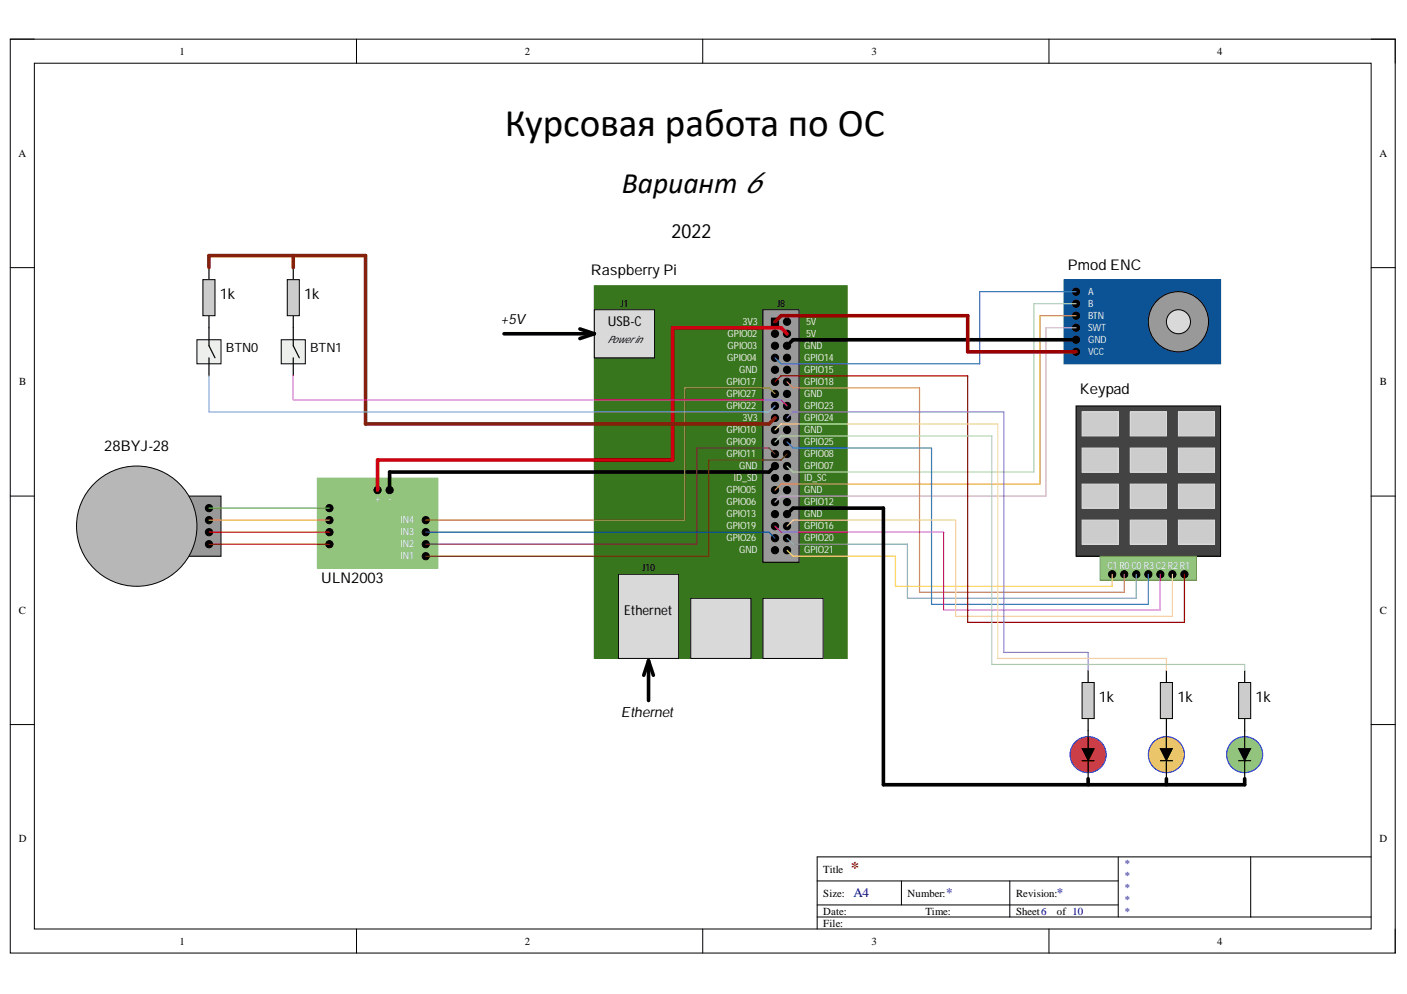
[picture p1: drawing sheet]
<svg xmlns="http://www.w3.org/2000/svg" width="297mm" height="210mm" viewBox="0 0 297 210" stroke-linecap="round" stroke-linejoin="round" font-family="sans-serif">
<path d="M2.2 8.3h292.4v193h-292.4z" fill="none" stroke="#000" stroke-width=".21"/>
<path d="M7.3 13.4h282.2v182.8h-282.2z" fill-rule="evenodd" fill="#fff"/>
<g fill="none" stroke="#000" stroke-width=".21">
<path d="M2.2 8.3h5.1M7.3 13.4h282.2v182.8h-282.2zM75.3 8.3v5M148.4 8.3v5M221.5 8.3v5.1M289.5 8.3h5.1v5.1M2.2 56.5h5.1M289.5 56.5h5.1M2.2 104.8h5.1M289.5 104.8h5.1M2.2 153h5.1M289.5 153h5.1"/>
<path d="M75.3 196.2v5.1M148.4 196.2v5.1M172.5 186h63.6M172.5 193.6h117M172.5 191.1h63.6M190.3 186v5.1M213.2 186v7.6M221.5 196.2v5.1M236.1 180.9v12.7M264 180.9v12.7M289.5 180.9h-117v15.3M294.6 196.2v5.1"/>
</g>
<path d="M39 104.8h7.7v12.7h-7.7z" fill-rule="evenodd" fill="#999"/>
<path d="M39 104.8h7.7v12.7h-7.7z" fill="none" stroke="#000" stroke-width=".21"/>
<path d="M125.5 60.3h53.4v78.7h-53.4z" fill-rule="evenodd" fill="#38761d"/>
<path d="M125.5 60.3h53.4v78.7h-53.4z" fill="none" stroke="#38761d" stroke-width=".21"/>
<path d="M161.1 65.4h7.6v53.3h-7.6z" fill-rule="evenodd" fill="#999"/>
<g fill="none" stroke="#000" stroke-width=".21">
<path d="M161.1 65.4h7.6v53.3h-7.6zM162.8 67.2h1.6v1.5h-1.6z"/>
<circle cx="163.6" cy="73" r=".76"/>
<circle cx="163.6" cy="78.1" r=".76"/>
<circle cx="163.6" cy="75.6" r=".76"/>
<circle cx="163.6" cy="70.5" r=".76"/>
<circle cx="166.2" cy="67.9" r=".76"/>
<circle cx="166.2" cy="73" r=".76"/>
<circle cx="166.2" cy="78.1" r=".76"/>
<circle cx="166.2" cy="75.6" r=".76"/>
<circle cx="166.2" cy="70.5" r=".76"/>
<circle cx="163.6" cy="95.9" r=".76"/>
<circle cx="163.6" cy="98.4" r=".76"/>
<circle cx="163.6" cy="88.3" r=".76"/>
<circle cx="163.6" cy="85.7" r=".76"/>
<circle cx="163.6" cy="90.8" r=".76"/>
<circle cx="163.6" cy="93.3" r=".76"/>
<circle cx="163.6" cy="83.2" r=".76"/>
<circle cx="163.6" cy="80.6" r=".76"/>
<circle cx="166.2" cy="95.9" r=".76"/>
<circle cx="166.2" cy="98.4" r=".76"/>
<circle cx="166.2" cy="88.3" r=".76"/>
<circle cx="166.2" cy="85.7" r=".76"/>
<circle cx="166.2" cy="90.8" r=".76"/>
<circle cx="166.2" cy="93.3" r=".76"/>
<circle cx="166.2" cy="83.2" r=".76"/>
<circle cx="166.2" cy="80.6" r=".76"/>
<circle cx="163.6" cy="108.6" r=".76"/>
<circle cx="163.6" cy="111.1" r=".76"/>
<circle cx="163.6" cy="101" r=".76"/>
<circle cx="163.6" cy="103.5" r=".76"/>
<circle cx="163.6" cy="106" r=".76"/>
<circle cx="163.6" cy="116.2" r=".76"/>
<circle cx="163.6" cy="113.6" r=".76"/>
<circle cx="166.2" cy="108.6" r=".76"/>
<circle cx="166.2" cy="111.1" r=".76"/>
<circle cx="166.2" cy="101" r=".76"/>
<circle cx="166.2" cy="103.5" r=".76"/>
<circle cx="166.2" cy="106" r=".76"/>
<circle cx="166.2" cy="116.2" r=".76"/>
<circle cx="166.2" cy="113.6" r=".76"/>
</g>
<g fill="#000">
<circle cx="163.6" cy="73" r=".76"/>
<circle cx="163.6" cy="78.1" r=".76"/>
<circle cx="163.6" cy="75.6" r=".76"/>
<circle cx="163.6" cy="70.5" r=".76"/>
<circle cx="166.2" cy="67.9" r=".76"/>
<circle cx="166.2" cy="73" r=".76"/>
<circle cx="166.2" cy="78.1" r=".76"/>
<circle cx="166.2" cy="75.6" r=".76"/>
<circle cx="166.2" cy="70.5" r=".76"/>
<circle cx="163.6" cy="95.9" r=".76"/>
<circle cx="163.6" cy="98.4" r=".76"/>
<circle cx="163.6" cy="88.3" r=".76"/>
<circle cx="163.6" cy="85.7" r=".76"/>
<circle cx="163.6" cy="90.8" r=".76"/>
<circle cx="163.6" cy="93.3" r=".76"/>
<circle cx="163.6" cy="83.2" r=".76"/>
<circle cx="163.6" cy="80.6" r=".76"/>
<circle cx="166.2" cy="95.9" r=".76"/>
<circle cx="166.2" cy="98.4" r=".76"/>
<circle cx="166.2" cy="88.3" r=".76"/>
<circle cx="166.2" cy="85.7" r=".76"/>
<circle cx="166.2" cy="90.8" r=".76"/>
<circle cx="166.2" cy="93.3" r=".76"/>
<circle cx="166.2" cy="83.2" r=".76"/>
<circle cx="166.2" cy="80.6" r=".76"/>
<circle cx="163.6" cy="108.6" r=".76"/>
<circle cx="163.6" cy="111.1" r=".76"/>
<circle cx="163.6" cy="101" r=".76"/>
<circle cx="163.6" cy="103.5" r=".76"/>
<circle cx="163.6" cy="106" r=".76"/>
<circle cx="163.6" cy="116.2" r=".76"/>
<circle cx="163.6" cy="113.6" r=".76"/>
<circle cx="166.2" cy="108.6" r=".76"/>
<circle cx="166.2" cy="111.1" r=".76"/>
<circle cx="166.2" cy="101" r=".76"/>
<circle cx="166.2" cy="103.5" r=".76"/>
<circle cx="166.2" cy="106" r=".76"/>
<circle cx="166.2" cy="116.2" r=".76"/>
<circle cx="166.2" cy="113.6" r=".76"/>
</g>
<path d="M162.8 67.2h1.6v1.5h-1.6z" fill-rule="evenodd" fill="#000"/>
<path d="M125.5 65.4h12.7v10.2h-12.7z" fill-rule="evenodd" fill="#d9d9d9"/>
<path d="M125.5 65.4h12.7v10.2h-12.7z" fill="none" stroke="#000" stroke-width=".21"/>
<path d="M130.6 121.3h12.7v17.7h-12.7z" fill-rule="evenodd" fill="#d9d9d9"/>
<path d="M130.6 121.3h12.7v17.7h-12.7z" fill="none" stroke="#000" stroke-width=".21"/>
<path d="M145.8 126.3h12.7v12.7h-12.7z" fill-rule="evenodd" fill="#d9d9d9"/>
<path d="M145.8 126.3h12.7v12.7h-12.7z" fill="none" stroke="#000" stroke-width=".21"/>
<path d="M161.1 126.3h12.7v12.7h-12.7z" fill-rule="evenodd" fill="#d9d9d9"/>
<path d="M161.1 126.3h12.7v12.7h-12.7z" fill="none" stroke="#000" stroke-width=".21"/>
<path d="M106.4 70.5h19.1M122.4 69.5l3.1 1M125.5 70.5l-3.1 1M136.9 139.5v8.4M136.9 139.5l-1 3.1M136.9 139.5l1 3.1" fill="none" stroke="#000" stroke-width=".76"/>
<path d="M67 101h25.4v19h-25.4z" fill-rule="evenodd" fill="#93c47d"/>
<path d="M67 101h25.4v19h-25.4z" fill="none" stroke="#93c47d" stroke-width=".21"/>
<g fill="#000">
<circle cx="69.5" cy="112.4" r=".76"/>
<circle cx="69.5" cy="109.8" r=".76"/>
<circle cx="69.5" cy="114.9" r=".76"/>
<circle cx="69.5" cy="107.3" r=".76"/>
<circle cx="79.7" cy="103.5" r=".76"/>
<circle cx="82.3" cy="103.5" r=".76"/>
<circle cx="89.9" cy="117.5" r=".76"/>
<circle cx="89.9" cy="112.4" r=".76"/>
<circle cx="89.9" cy="109.8" r=".76"/>
<circle cx="89.9" cy="114.9" r=".76"/>
</g>
<g fill="none" stroke="#000" stroke-width=".21">
<circle cx="69.5" cy="112.4" r=".76"/>
<circle cx="69.5" cy="109.8" r=".76"/>
<circle cx="69.5" cy="114.9" r=".76"/>
<circle cx="69.5" cy="107.3" r=".76"/>
<circle cx="79.7" cy="103.5" r=".76"/>
<circle cx="82.3" cy="103.5" r=".76"/>
<circle cx="89.9" cy="117.5" r=".76"/>
<circle cx="89.9" cy="112.4" r=".76"/>
<circle cx="89.9" cy="109.8" r=".76"/>
<circle cx="89.9" cy="114.9" r=".76"/>
</g>
<path d="M166.2 70.5l-1.3-1.3h-22.9v27.9h-62.3v6.4" fill="none" stroke="#c00" stroke-width=".76"/>
<path d="M163.6 98.4l-1.3 1.3h-80v3.8" fill="none" stroke="#000" stroke-width=".76"/>
<path d="M166.2 95.9l-1.3 1.2h-15.3v20.4h-59.7" fill="none" stroke="#783f04" stroke-width=".25"/>
<path d="M163.6 95.9l-1.3-1.3h-15.2v20.3h-57.2" fill="none" stroke="#741b47" stroke-width=".25"/>
<path d="M89.9 112.4h72.4l1.3 1.3" fill="none" stroke="#0b5394" stroke-width=".25"/>
<path d="M163.6 83.2l-1.3-1.3h-17.8v27.9h-54.6" fill="none" stroke="#bf9000" stroke-width=".25"/>
<circle cx="28.9" cy="111.1" r="12.7" fill="#b7b7b7"/>
<g fill="none" stroke="#000" stroke-width=".21">
<circle cx="28.9" cy="111.1" r="12.7"/>
<circle cx="44.1" cy="112.4" r=".76"/>
<circle cx="44.1" cy="109.8" r=".76"/>
<circle cx="44.1" cy="114.9" r=".76"/>
<circle cx="44.1" cy="107.3" r=".76"/>
</g>
<g fill="#000">
<circle cx="44.1" cy="112.4" r=".76"/>
<circle cx="44.1" cy="109.8" r=".76"/>
<circle cx="44.1" cy="114.9" r=".76"/>
<circle cx="44.1" cy="107.3" r=".76"/>
</g>
<path d="M44.1 107.3h25.4" fill="none" stroke="#6aa84f" stroke-width=".25"/>
<path d="M44.1 109.8h25.4" fill="none" stroke="#e69138" stroke-width=".25"/>
<path d="M44.1 112.4h25.4" fill="none" stroke="#c00" stroke-width=".25"/>
<path d="M44.1 114.9h25.4" fill="none" stroke="#a61c00" stroke-width=".25"/>
<path d="M224.6 59.1h33.1v17.7h-33.1z" fill-rule="evenodd" fill="#0b5394"/>
<path d="M224.6 59.1h33.1v17.7h-33.1z" fill="none" stroke="#0b5394" stroke-width=".21"/>
<g fill="#000">
<circle cx="227.2" cy="71.7" r=".76"/>
<circle cx="227.2" cy="74.3" r=".76"/>
<circle cx="227.2" cy="64.1" r=".76"/>
<circle cx="227.2" cy="69.2" r=".76"/>
<circle cx="227.2" cy="61.6" r=".76"/>
<circle cx="227.2" cy="66.7" r=".76"/>
</g>
<g fill="none" stroke="#000" stroke-width=".21">
<circle cx="227.2" cy="71.7" r=".76"/>
<circle cx="227.2" cy="74.3" r=".76"/>
<circle cx="227.2" cy="64.1" r=".76"/>
<circle cx="227.2" cy="69.2" r=".76"/>
<circle cx="227.2" cy="61.6" r=".76"/>
<circle cx="227.2" cy="66.7" r=".76"/>
</g>
<circle cx="248.8" cy="67.9" r="6.4" fill="#999"/>
<circle cx="248.8" cy="67.9" r="6.4" fill="none" stroke="#000" stroke-width=".21"/>
<circle cx="248.8" cy="67.9" r="2.54" fill="#d9d9d9"/>
<circle cx="248.8" cy="67.9" r="2.54" fill="none" stroke="#000" stroke-width=".21"/>
<path d="M227.2 61.6h-20.4v15.2h-41.9l-1.3-1.2" fill="none" stroke="#3c78d8" stroke-width=".25"/>
<path d="M227.2 66.7h-7.6v35.5h-54.7l-1.3 1.3" fill="none" stroke="#e69138" stroke-width=".25"/>
<path d="M227.2 69.2h-6.4v35.6h-55.9l-1.3 1.2" fill="none" stroke="#d5a6bd" stroke-width=".25"/>
<path d="M227.2 64.1h-8.9v35.6h-50.9l-1.2-1.3" fill="none" stroke="#b6d7a8" stroke-width=".25"/>
<path d="M227.2 85.7h30.5v31.8h-30.5z" fill-rule="evenodd" fill="#434343"/>
<path d="M227.2 85.7h30.5v31.8h-30.5z" fill="none" stroke="#000" stroke-width=".21"/>
<path d="M232.3 117.5h20.3v5h-20.3z" fill-rule="evenodd" fill="#93c47d"/>
<path d="M232.3 117.5h20.3v5h-20.3z" fill="none" stroke="#6aa84f" stroke-width=".21"/>
<g fill="#000">
<circle cx="234.8" cy="121.3" r=".76"/>
<circle cx="237.3" cy="121.3" r=".76"/>
<circle cx="239.9" cy="121.3" r=".76"/>
<circle cx="242.4" cy="121.3" r=".76"/>
<circle cx="245" cy="121.3" r=".76"/>
<circle cx="247.5" cy="121.3" r=".76"/>
<circle cx="250.1" cy="121.3" r=".76"/>
</g>
<g fill="none" stroke="#000" stroke-width=".21">
<circle cx="234.8" cy="121.3" r=".76"/>
<circle cx="237.3" cy="121.3" r=".76"/>
<circle cx="239.9" cy="121.3" r=".76"/>
<circle cx="242.4" cy="121.3" r=".76"/>
<circle cx="245" cy="121.3" r=".76"/>
<circle cx="247.5" cy="121.3" r=".76"/>
<circle cx="250.1" cy="121.3" r=".76"/>
</g>
<path d="M228.4 87h7.7v5.1h-7.7z" fill-rule="evenodd" fill="#ccc"/>
<path d="M228.4 87h7.7v5.1h-7.7z" fill="none" stroke="#d9d9d9" stroke-width=".21"/>
<path d="M238.6 87h7.6v5.1h-7.6z" fill-rule="evenodd" fill="#ccc"/>
<path d="M238.6 87h7.6v5.1h-7.6z" fill="none" stroke="#d9d9d9" stroke-width=".21"/>
<path d="M248.8 87h7.6v5.1h-7.6z" fill-rule="evenodd" fill="#ccc"/>
<path d="M248.8 87h7.6v5.1h-7.6z" fill="none" stroke="#d9d9d9" stroke-width=".21"/>
<path d="M228.4 94.6h7.7v5.1h-7.7z" fill-rule="evenodd" fill="#ccc"/>
<path d="M228.4 94.6h7.7v5.1h-7.7z" fill="none" stroke="#d9d9d9" stroke-width=".21"/>
<path d="M238.6 94.6h7.6v5.1h-7.6z" fill-rule="evenodd" fill="#ccc"/>
<path d="M238.6 94.6h7.6v5.1h-7.6z" fill="none" stroke="#d9d9d9" stroke-width=".21"/>
<path d="M248.8 94.6h7.6v5.1h-7.6z" fill-rule="evenodd" fill="#ccc"/>
<path d="M248.8 94.6h7.6v5.1h-7.6z" fill="none" stroke="#d9d9d9" stroke-width=".21"/>
<path d="M228.4 102.2h7.7v5.1h-7.7z" fill-rule="evenodd" fill="#ccc"/>
<path d="M228.4 102.2h7.7v5.1h-7.7z" fill="none" stroke="#d9d9d9" stroke-width=".21"/>
<path d="M238.6 102.2h7.6v5.1h-7.6z" fill-rule="evenodd" fill="#ccc"/>
<path d="M238.6 102.2h7.6v5.1h-7.6z" fill="none" stroke="#d9d9d9" stroke-width=".21"/>
<path d="M248.8 102.2h7.6v5.1h-7.6z" fill-rule="evenodd" fill="#ccc"/>
<path d="M248.8 102.2h7.6v5.1h-7.6z" fill="none" stroke="#d9d9d9" stroke-width=".21"/>
<path d="M228.4 109.8h7.7v5.1h-7.7z" fill-rule="evenodd" fill="#ccc"/>
<path d="M228.4 109.8h7.7v5.1h-7.7z" fill="none" stroke="#d9d9d9" stroke-width=".21"/>
<path d="M238.6 109.8h7.6v5.1h-7.6z" fill-rule="evenodd" fill="#ccc"/>
<path d="M238.6 109.8h7.6v5.1h-7.6z" fill="none" stroke="#d9d9d9" stroke-width=".21"/>
<path d="M248.8 109.8h7.6v5.1h-7.6z" fill-rule="evenodd" fill="#ccc"/>
<path d="M248.8 109.8h7.6v5.1h-7.6z" fill="none" stroke="#d9d9d9" stroke-width=".21"/>
<path d="M166.2 113.7l1.2 1.2h24.2v11.4h48.3v-5" fill="none" stroke="#76a5af" stroke-width=".25"/>
<path d="M166.2 80.6l1.2 1.3h26.7v43.2h43.2v-3.8" fill="none" stroke="#dd7e6b" stroke-width=".25"/>
<path d="M166.2 116.2l1.2 1.3M167.4 117.5h21.6v6.3h45.8v-2.5" fill="none" stroke="#ffd966" stroke-width=".25"/>
<path d="M166.2 93.3l1.2 1.3M167.4 94.6h29.3v33h45.7v-6.3" fill="none" stroke="#3d85c6" stroke-width=".25"/>
<path d="M163.6 111.1l1.3 1.3h34.3v16.5h45.8v-7.6" fill="none" stroke="#f0f" stroke-width=".25"/>
<path d="M166.2 111.1l1.2-1.3h34.3v20.4h45.8v-8.9" fill="none" stroke="#f9cb9c" stroke-width=".25"/>
<path d="M163.6 80.6l1.3-1.2h39.4v52h45.8v-10.1" fill="none" stroke="#900" stroke-width=".25"/>
<path d="M227.2 71.7h-59.8l-1.2 1.3" fill="none" stroke="#000" stroke-width=".76"/>
<path d="M163.6 67.9l1.3-1.2h39.4v7.6h22.9" fill="none" stroke="#900" stroke-width=".76"/>
<path d="M41.6 71.7h5.1v5.1h-5.1z" fill-rule="evenodd" fill="#efefef"/>
<path d="M41.6 71.7h5.1v5.1h-5.1z" fill="none" stroke="#000" stroke-width=".21"/>
<path d="M44.1 56.5v2.6M44.1 66.7v6.3l1.3 2.6M44.1 75.6v3.8" fill="none" stroke="#000" stroke-width=".25"/>
<path d="M42.8 59.1h2.6v7.6h-2.6z" fill-rule="evenodd" fill="#ccc"/>
<path d="M42.8 59.1h2.6v7.6h-2.6z" fill="none" stroke="#000" stroke-width=".21"/>
<path d="M59.4 71.7h5.1v5.1h-5.1z" fill-rule="evenodd" fill="#efefef"/>
<path d="M59.4 71.7h5.1v5.1h-5.1z" fill="none" stroke="#000" stroke-width=".21"/>
<path d="M61.9 56.5v2.6M61.9 66.7v6.3l1.3 2.6M61.9 75.6v3.8" fill="none" stroke="#000" stroke-width=".25"/>
<path d="M60.6 59.1h2.6v7.6h-2.6z" fill-rule="evenodd" fill="#ccc"/>
<path d="M60.6 59.1h2.6v7.6h-2.6z" fill="none" stroke="#000" stroke-width=".21"/>
<path d="M44.1 56.5v-2.5h33.1v35.5h85.1l1.3-1.2M61.9 54v2.5" fill="none" stroke="#85200c" stroke-width=".76"/>
<path d="M44.1 79.4v7.6h118.2l1.3-1.3" fill="none" stroke="#6fa8dc" stroke-width=".25"/>
<path d="M61.9 79.4v5h103l1.3 1.3" fill="none" stroke="#f0f" stroke-width=".25"/>
<path d="M229.7 141.6v2.5M229.7 151.7v2.6" fill="none" stroke="#000" stroke-width=".25"/>
<path d="M228.4 144.1h2.6v7.6h-2.6z" fill-rule="evenodd" fill="#ccc"/>
<path d="M228.4 144.1h2.6v7.6h-2.6z" fill="none" stroke="#000" stroke-width=".21"/>
<path d="M246.2 141.6v2.5M246.2 151.7v2.6" fill="none" stroke="#000" stroke-width=".25"/>
<path d="M245 144.1h2.5v7.6h-2.5z" fill-rule="evenodd" fill="#ccc"/>
<path d="M245 144.1h2.5v7.6h-2.5z" fill="none" stroke="#000" stroke-width=".21"/>
<path d="M262.8 141.6v2.5M262.8 151.7v2.6" fill="none" stroke="#000" stroke-width=".25"/>
<path d="M261.5 144.1h2.5v7.6h-2.5z" fill-rule="evenodd" fill="#ccc"/>
<path d="M261.5 144.1h2.5v7.6h-2.5z" fill="none" stroke="#000" stroke-width=".21"/>
<circle cx="229.7" cy="159.4" r="3.8" fill="#cc4125"/>
<circle cx="229.7" cy="159.4" r="3.8" fill="none" stroke="#00f" stroke-width=".21"/>
<path d="M228.4 158.1h2.6l-1.3 2.5z" fill="#000"/>
<path d="M228.4 158.1h2.6l-1.3 2.5z" fill="none" stroke="#000" stroke-width=".21"/>
<path d="M229.7 154.3v3.8M228.4 160.6h2.6M229.7 160.6v3.8" fill="none" stroke="#000" stroke-width=".25"/>
<circle cx="246.2" cy="159.4" r="3.8" fill="#f1c232"/>
<circle cx="246.2" cy="159.4" r="3.8" fill="none" stroke="#00f" stroke-width=".21"/>
<path d="M245 158.1h2.5l-1.3 2.5z" fill="#000"/>
<path d="M245 158.1h2.5l-1.3 2.5z" fill="none" stroke="#000" stroke-width=".21"/>
<path d="M246.2 154.3v3.8M245 160.6h2.5M246.2 160.6v3.8" fill="none" stroke="#000" stroke-width=".25"/>
<circle cx="262.8" cy="159.4" r="3.8" fill="#93c47d"/>
<circle cx="262.8" cy="159.4" r="3.8" fill="none" stroke="#00f" stroke-width=".21"/>
<path d="M261.5 158.1h2.5l-1.2 2.5z" fill="#000"/>
<path d="M261.5 158.1h2.5l-1.2 2.5z" fill="none" stroke="#000" stroke-width=".21"/>
<path d="M262.8 154.3v3.8M261.5 160.6h2.5M262.8 160.6v3.8" fill="none" stroke="#000" stroke-width=".25"/>
<path d="M166.2 88.3l1.2-1.3h44.5v50.8h17.8v3.8" fill="none" stroke="#8e7cc3" stroke-width=".25"/>
<path d="M163.6 90.8l1.3-1.3h45.7v49.5h35.6v2.6" fill="none" stroke="#ffe599" stroke-width=".25"/>
<path d="M163.6 93.3l1.3-1.2h44.5v48.2h53.4v1.3" fill="none" stroke="#b6d7a8" stroke-width=".25"/>
<path d="M166.2 108.6l1.2-1.3h19.1v58.4h76.3v-1.3M229.7 164.4v1.3M246.2 164.4v1.3" fill="none" stroke="#000" stroke-width=".76"/>
<text font-size="8.3" x="106.6" y="28.8">Курсовая работа по ОС</text>
<text font-size="6.3" x="131.3" y="40.8">Вариант 6</text>
<text font-size="4.1" x="141.8" y="50.3">2022</text>
<text font-size="3.5" fill="#800000" x="179.6" y="184.3">*</text>
<g font-size="3.1">
<text x="124.8" y="58.1">RaspberryPi</text>
<text x="225.4" y="57.1">PmodENC</text>
<text x="46.4" y="63.2">1k</text>
<text x="64.2" y="63.2">1k</text>
<text x="227.9" y="83.2">Keypad</text>
<text x="22" y="95.2">28BYJ-28</text>
<text x="67.8" y="123.1">ULN2003</text>
<text x="232" y="148.3">1k</text>
<text x="248.6" y="148.3">1k</text>
<text x="265.1" y="148.3">1k</text>
</g>
<g font-size="3">
<text x="105.6" y="68.4">+5V</text>
<text x="131.1" y="151.5">Ethernet</text>
</g>
<g font-size="2.9">
<text x="128.3" y="68.9">USB-C</text>
<text x="131.8" y="129.8">Ethernet</text>
</g>
<g font-size="2.8" fill="#000080">
<text x="180.2" y="189.5">A4</text>
<text x="199.8" y="189.5">*</text>
<text x="223.1" y="189.5">*</text>
</g>
<g font-size="2.7">
<text x="47.7" y="74.4">BTN0</text>
<text x="65.5" y="74.4">BTN1</text>
</g>
<g font-size="2.3">
<text x="37.9" y="11.6">1</text>
<text x="110.8" y="11.6">2</text>
<text x="184" y="11.6">3</text>
<text x="257" y="11.6">4</text>
<text x="3.9" y="33.1">A</text>
<text x="291.2" y="33.1">A</text>
<text x="4.1" y="81.4">B</text>
<text x="291.3" y="81.4">B</text>
<text x="4" y="129.6">C</text>
<text x="291.3" y="129.6">C</text>
<text x="4" y="177.8">D</text>
<text x="291.2" y="177.8">D</text>
<text x="173.8" y="184.3">Title</text>
<text x="173.8" y="189.3">Size:</text>
<text x="191.6" y="189.3">Number:</text>
<text x="214.5" y="189.3">Revision:</text>
<text x="173.8" y="193.1">Date:</text>
<text x="173.8" y="195.7">File:</text>
<text x="195.4" y="193.1">Time:</text>
<text x="214.5" y="193.1">Sheet6</text>
<text x="223.1" y="193.1">of 10</text>
<text x="37.9" y="199.5">1</text>
<text x="110.8" y="199.5">2</text>
<text x="184" y="199.5">3</text>
<text x="257" y="199.5">4</text>
</g>
<g font-size="2.3" fill="#000080">
<text x="237.3" y="183">*</text>
<text x="237.3" y="185.5">*</text>
<text x="237.3" y="188.1">*</text>
<text x="237.3" y="190.6">*</text>
<text x="237.3" y="193.1">*</text>
</g>
<g font-size="2.1">
<text x="131" y="64.8">J1</text>
<text x="164.1" y="64.8">J8</text>
<text x="128.2" y="72.4">Pow</text>
<text x="131.9" y="72.4">erin</text>
<text x="135.6" y="120.6">J10</text>
</g>
<g font-size="2.1" fill="#efefef">
<text x="229.7" y="62.3">A</text>
<text x="229.7" y="64.8">B</text>
<text x="153.6" y="71.1">GPIO02</text>
<text x="156.7" y="68.6">3V3</text>
<text x="170.2" y="68.6">5V</text>
<text x="170.2" y="71.1">5V</text>
<text x="229.7" y="67.3">BTN</text>
<text x="229.7" y="69.9">SW</text>
<text x="232.5" y="69.9">T</text>
<text x="153.5" y="76.2">GPIO04</text>
<text x="153.6" y="73.7">GPIO03</text>
<text x="169.8" y="73.7">GND</text>
<text x="169.8" y="76.2">GPIO14</text>
<text x="229.7" y="72.4">GND</text>
<text x="229.7" y="74.9">VCC</text>
<text x="153.3" y="81.4">GPIO17</text>
<text x="153.3" y="83.9">GPIO27</text>
<text x="156.1" y="78.7">GND</text>
<text x="169.8" y="78.7">GPIO15</text>
<text x="169.8" y="81.4">GPIO18</text>
<text x="169.8" y="83.9">GND</text>
<text x="153.3" y="86.4">GPIO22</text>
<text x="156.7" y="89">3V3</text>
<text x="169.8" y="86.4">GPIO23</text>
<text x="169.8" y="89">GPIO24</text>
<text x="153.3" y="94">GPIO09</text>
<text x="153.3" y="91.5">GPIO10</text>
<text x="169.8" y="91.5">GND</text>
<text x="169.8" y="94">GPIO25</text>
<text x="153.3" y="96.6">GPIO11</text>
<text x="155" y="101.6">ID_SD</text>
<text x="156.1" y="99.1">GND</text>
<text x="169.8" y="96.6">GPIO08</text>
<text x="169.8" y="99.1">GPIO07</text>
<text x="169.8" y="101.6">ID_SC</text>
<text x="79.3" y="105.9">+ -</text>
<text x="153.3" y="104.2">GPIO05</text>
<text x="153.3" y="106.7">GPIO06</text>
<text x="169.8" y="104.2">GND</text>
<text x="169.8" y="106.7">GPIO12</text>
<text x="84.6" y="110.5">IN4</text>
<text x="84.6" y="113">IN3</text>
<text x="153.3" y="109.2">GPIO13</text>
<text x="153.3" y="111.8">GPIO19</text>
<text x="169.8" y="109.2">GND</text>
<text x="169.8" y="111.8">GPIO16</text>
<text x="84.6" y="115.6">IN2</text>
<text x="84.6" y="118.1">IN1</text>
<text x="153.3" y="114.3">GPIO26</text>
<text x="156.1" y="116.8">GND</text>
<text x="169.8" y="114.3">GPIO20</text>
<text x="169.8" y="116.8">GPIO21</text>
<text x="233.8" y="120.1">C1R0C0R3C2R2R1</text>
</g>
</svg>
